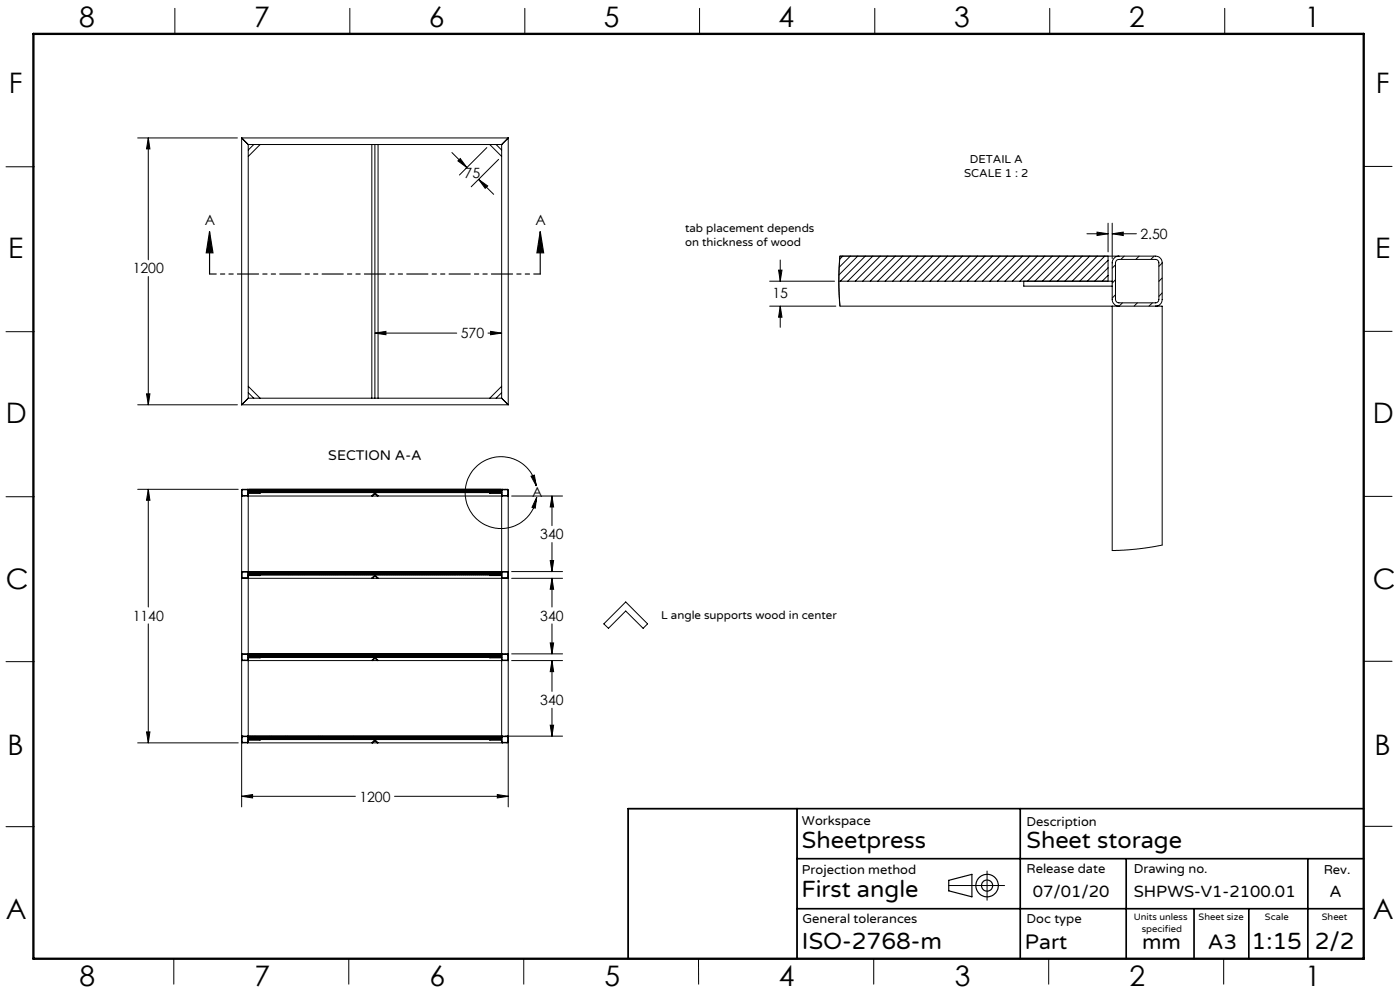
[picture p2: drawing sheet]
<svg xmlns="http://www.w3.org/2000/svg" width="420mm" height="297mm" viewBox="0 0 420 297" stroke-linecap="round" stroke-linejoin="round" font-family="sans-serif">
<g fill="none" stroke="#000" stroke-width=".35">
<path d="M62.9 69.4l1 6.4h-2zM62.9 69.4v12.7M162.1 69.4l1 6.4h-2zM162.1 69.4v12.7M284.6 263.8l7-1.8v6.8l-7-1.8z"/>
<circle cx="296.1" cy="265.4" r="1.66"/>
<circle cx="296.1" cy="265.4" r="3.4"/>
</g>
<g fill="none" stroke="#000" stroke-width=".3">
<path d="M52.5 2.5v7.7M105 2.5v7.7M157.4 2.5v7.7M209.9 2.5v7.7M262.4 2.5v7.7M314.9 2.5v7.7M367.4 2.5v7.7M1.8 50h8.5M41.3 41.3h29.9M44.5 41.3v36.6M44.5 41.3l.5 3.3h-1zM72.5 41.3l.2 .3"/>
<path d="M72.5 41.3h80M72.5 41.3v80M72.7 41.6l1.5 1.5M74.2 43.1l.3 .2M74.5 43.3v76M74.5 43.3h76M76.1 43.3l-1.6 1.7M78 43.3l-3.5 3.6M111.5 43.3v76M112.5 43.3v76M113.4 43.3v76M135.6 45.7l4.5 4.5"/>
<path d="M137.4 48.2l.7-.7 2 2.7zM143.6 53.8l2.7 1.9-.7 .7zM143.6 53.8l4.5 4.4M146 44.2l-8.2 8.3M146.9 43.3l3.6 3.6M148.8 43.3l1.7 1.7M149.6 47.8l-8.2 8.2M150.5 43.3v76M150.7 43.1l-.2 .2M152.2 41.6l-1.5 1.5M152.5 41.3l-.3 .3M152.5 41.3v80"/>
<path d="M409.1 49.9h8.5M234.1 77.9v6.4M252 76.8l-.3 5.3v5.3l.3 4.4h81.7M252.8 76.8l-.9 .9M255.1 76.8l-3.3 3.3M257.3 76.8l-5.6 5.6M259.6 76.8l-7.5 7.5M261.8 76.8l-7.5 7.5M264.1 76.8l-7.5 7.5M266.3 76.8l-7.5 7.5M268.6 76.8l-7.5 7.5M270.8 76.8l-7.5 7.5"/>
<path d="M273 76.8l-7.5 7.5M275.3 76.8l-7.5 7.5M277.5 76.8l-7.4 7.5M279.8 76.8l-7.5 7.5M282 76.8l-7.5 7.5M284.3 76.8l-7.5 7.5M286.5 76.8l-7.5 7.5M288.7 76.8l-7.4 7.5M291 76.8l-7.5 7.5M293.3 76.8l-7.6 7.5M295.5 76.8l-7.5 7.5M297.7 76.8l-7.5 7.5"/>
<path d="M300 76.8l-7.5 7.5M302.2 76.8l-7.5 7.5M304.5 76.8l-7.5 7.5M306.7 76.8l-7.5 7.5M309 76.8l-7.5 7.5M311.2 76.8l-7.5 7.5M313.4 76.8l-7.4 7.5M315.7 76.8l-7.5 7.5M318 76.8l-7.6 7.5M320.2 76.8l-7.5 7.5M322.4 76.8l-7.5 7.5M324.7 76.8l-7.5 7.5"/>
<path d="M326.1 70.1h6.3M326.9 76.8l-7.5 7.5M329.1 69.6l3.3 .5-3.3 .5zM329.2 76.8l-7.5 7.5M331.4 76.8l-7.5 7.5M332.4 76.8v7.5M332.4 78l-6.2 6.3M332.4 66.9v8.6M333.7 70.1l3.3-.5v1zM333.7 66.9v10.6M333.7 70.1h7.2M334.6 79.4l-.9 1"/>
<path d="M335 78.1l.7-.4h11a1.02 1.02 0 0 1 1 1.1v10.9a1.02 1.02 0 0 1-1 1.1h-11a1.09 1.09 0 0 1-1.1-1.1v-10.9zM335.7 76.8a2.05 2.05 0 0 0-2 2v10.9a2.05 2.05 0 0 0 2 2.1M337.3 76.8l-1 .9M341.7 76.8l-1 .9M346.3 76.8l-1.1 .9M348.7 78.8l-1 1M1.8 99.4h8.5M44.5 82.9v38.4M112.5 99.8l3.3-.5v1zM112.5 99.8h24.5M146.4 99.8h4.1M147.2 99.3l3.3 .5-3.3 .5z"/>
<path d="M230.9 84.3h19.5M230.9 91.8h19.9M233.6 81h1l-.5 3.3zM234.1 91.8l.5 3.3h-1zM234.1 91.8v6.3M251.6 84.3h82.1M252 91.8l-.4-6.9 .4-8.1h94.7a1.99 1.99 0 0 1 2 2v10.9a1.99 1.99 0 0 1-2 2.1M307.1 84.3v1.5h26.6M332.4 80.3l-4 4M332.4 82.5l-1.7 1.8M333.7 91.8v73.2l7.3-.4 7.7-1.2v-71.6h-2M333.7 91.8h2"/>
<path d="M334.6 83.9l-.9 .9M334.6 88.3l-.9 1.1M335.7 91.8h11M336.7 90.8l-1 1M341.2 90.8l-1 1M345.7 90.8l-1 1M348.7 83.3l-1 1M348.7 87.8l-1 1M409.1 99.3h8.5M44 118h1l-.5 3.3zM74.2 119.6l-1.5 1.5M74.5 119.3l-.3 .3"/>
<path d="M74.5 119.3h76M74.5 117.7l1.6 1.6M74.5 115.8l3.5 3.5M150.5 119.3l.2 .3M150.5 117.7l-1.7 1.6M150.5 115.8l-3.6 3.5M150.7 119.6l1.5 1.5M41.3 121.3h29.9M72.5 121.3h80M72.7 121.1l-.2 .2M152.2 121.1l.3 .2M1.8 148.9h8.5"/>
<path d="M41.3 146.6h30.2M44.5 146.6v35.3M44.5 146.6l.5 3.3h-1zM72.7 146.8h1.6v1.7h-1.7zM72.7 148.7l-.2-.2 .1-1.9h79.7l.2 1.9-.3 .2M72.7 148.7h-.2v22.6h.2M72.7 148.7h1.5M73.4 148.5l-.2 .2M74.2 146.6l.3 .2v1.7l-.3 .2M74.2 148.7h.3M74.5 147.6h76M74.5 148.7h76"/>
<path d="M74.5 148.7v22.6M74.5 147.4l-.1 .1M74.6 146.6v1l1-1M74.8 146.6l-.2 .2M75 146.6l-.4 .4M75.4 146.6l-.8 .8M76 146.6l-1.1 1M76.2 146.6l-1 1M76.6 146.6l-1.1 1M76.8 146.6l-1 1M77.2 146.6l-1.1 1M77.4 146.6l-1 1"/>
<path d="M77.8 146.6l-1.1 1M78 147.6v.2h-3.5M78 146.6l-1 1M78.4 146.6l-1.1 1M78.6 146.6l-1 1M79 146.6l-1.1 1M79.2 146.6l-1 1M79.6 146.6l-1.1 1M79.8 146.6l-1 1M80.2 146.6l-1.1 1M80.4 146.6l-1 1M80.8 146.6l-1.1 1"/>
<path d="M81 146.6l-1 1M81.4 146.6l-1.1 1M81.6 146.6l-1 1M82 146.6l-1.1 1M82.2 146.6l-1 1M82.5 146.6l-1 1M82.8 146.6l-1 1M83.1 146.6l-1 1M83.4 146.6l-1 1M83.7 146.6l-1 1M84 146.6l-1 1M84.3 146.6l-1 1"/>
<path d="M84.6 146.6l-1 1M84.9 146.6l-1 1M85.2 146.6l-1 1M85.5 146.6l-1 1M85.8 146.6l-1 1M86.1 146.6l-1 1M86.4 146.6l-1 1M86.7 146.6l-1 1M87 146.6l-1 1M87.3 146.6l-1 1M87.6 146.6l-1 1M87.9 146.6l-1 1"/>
<path d="M88.2 146.6l-1 1M88.5 146.6l-1 1M88.8 146.6l-1 1M89.1 146.6l-1 1M89.4 146.6l-1 1M89.7 146.6l-1 1M90 146.6l-1 1M90.3 146.6l-1 1M90.6 146.6l-1 1M90.9 146.6l-1 1M91.2 146.6l-1 1M91.5 146.6l-1 1"/>
<path d="M91.8 146.6l-1 1M92.1 146.6l-1 1M92.4 146.6l-1 1M92.7 146.6l-1 1M93 146.6l-1 1M93.3 146.6l-1 1M93.6 146.6l-1 1M93.9 146.6l-1 1M94.2 146.6l-1 1M94.5 146.6l-1 1M94.8 146.6l-1 1M95.1 146.6l-1 1"/>
<path d="M95.4 146.6l-1 1M95.7 146.6l-1 1M96 146.6l-1 1M96.3 146.6l-1 1M96.6 146.6l-1 1M96.9 146.6l-1 1M97.2 146.6l-1 1M97.5 146.6l-1 1M97.8 146.6l-1 1M98.1 146.6l-1 1M98.4 146.6l-1 1M98.7 146.6l-1 1"/>
<path d="M99 146.6l-1 1M99.3 146.6l-1 1M99.6 146.6l-1 1M99.9 146.6l-1 1M100.2 146.6l-1 1M100.5 146.6l-1 1M100.8 146.6l-1 1M101.1 146.6l-1 1M101.4 146.6l-1 1M101.7 146.6l-1 1M102 146.6l-1 1M102.3 146.6l-1 1"/>
<path d="M102.6 146.6l-1 1M102.9 146.6l-1 1M103.2 146.6l-1 1M103.5 146.6l-1 1M103.8 146.6l-1 1M104.1 146.6l-1 1M104.4 146.6l-1 1M104.7 146.6l-1 1M105 146.6l-1 1M105.3 146.6l-1 1M105.6 146.6l-1 1M105.9 146.6l-1 1"/>
<path d="M106.2 146.6l-1 1M106.5 146.6l-1 1M106.8 146.6l-1 1M107.1 146.6l-1 1M107.4 146.6l-1 1M107.7 146.6l-1 1M108 146.6l-1 1M108.3 146.6l-1 1M108.6 146.6l-1 1M108.9 146.6l-1 1M109.2 146.6l-1 1M109.5 146.6l-1 1"/>
<path d="M109.8 146.6l-1 1M110.1 146.6l-1 1M110.4 146.6l-1 1M110.7 146.6l-1 1M111 146.6l-1 1M111.3 146.6l-1 1M111.6 146.6l-1 1M111.9 146.6l-1 1M112.2 146.6l-1 1M112.5 147.6l.9 1-.8-.6-.8 .6h-.3zM112.5 146.6l-1 1M112.7 146.6l-.9 1"/>
<path d="M113.1 146.6l-1 1M113.3 146.6l-.9 1M113.7 146.6l-1 1M113.9 146.6l-.9 1M114.3 146.6l-1 1M114.5 146.6l-.9 1M114.9 146.6l-1 1M115.1 146.6l-.9 1M115.5 146.6l-1 1M115.7 146.6l-.9 1M116.1 146.6l-1.1 1M116.3 146.6l-.9 1"/>
<path d="M116.7 146.6l-1.1 1M116.9 146.6l-.9 1M117.3 146.6l-1.1 1M117.5 146.6l-.9 1M117.9 146.6l-1.1 1M118.1 146.6l-.9 1M118.5 146.6l-1.1 1M118.7 146.6l-.9 1M119.1 146.6l-1.1 1M119.3 146.6l-.9 1M119.7 146.6l-1.1 1M119.9 146.6l-.9 1"/>
<path d="M120.3 146.6l-1.1 1M120.5 146.6l-.9 1M120.9 146.6l-1.1 1M121.1 146.6l-.9 1M121.5 146.6l-1.1 1M121.7 146.6l-.9 1M122.1 146.6l-1.1 1M122.3 146.6l-.9 1M122.7 146.6l-1.1 1M122.9 146.6l-.9 1M123.2 146.6l-1 1M123.5 146.6l-.9 1"/>
<path d="M123.8 146.6l-1 1M124.1 146.6l-.9 1M124.4 146.6l-1 1M124.7 146.6l-.9 1M125 146.6l-1 1M125.3 146.6l-.9 1M125.6 146.6l-1 1M125.9 146.6l-1 1M126.2 146.6l-1 1M126.5 146.6l-1 1M126.8 146.6l-1 1M127.1 146.6l-1 1"/>
<path d="M127.4 146.6l-1 1M127.7 146.6l-1 1M128 146.6l-1 1M128.3 146.6l-1 1M128.6 146.6l-1 1M128.9 146.6l-1 1M129.2 146.6l-1 1M129.5 146.6l-1 1M129.8 146.6l-1 1M130.1 146.6l-1 1M130.4 146.6l-1 1M130.7 146.6l-1 1"/>
<path d="M131 146.6l-1 1M131.3 146.6l-1 1M131.6 146.6l-1 1M131.9 146.6l-1 1M132.2 146.6l-1 1M132.5 146.6l-1 1M132.8 146.6l-1 1M133.1 146.6l-1 1M133.4 146.6l-1 1M133.7 146.6l-1 1M134 146.6l-1 1M134.3 146.6l-1 1"/>
<path d="M134.6 146.6l-1 1M134.9 146.6l-1 1M135.2 146.6l-1 1M135.5 146.6l-1 1M135.8 146.6l-1 1M136.1 146.6l-1 1M136.4 146.6l-1 1M136.7 146.6l-1 1M137 146.6l-1 1M137.3 146.6l-1 1M137.6 146.6l-1 1M137.9 146.6l-1 1"/>
<path d="M138.2 146.6l-1 1M138.5 146.6l-1 1M138.8 146.6l-1 1M139.1 146.6l-1 1M139.4 146.6l-1 1M139.7 146.6l-1 1M140 146.6l-1 1M140.3 146.6l-1 1M140.6 146.6l-1 1M140.9 146.6l-1 1M141.2 146.6l-1 1M141.5 146.6l-1 1"/>
<path d="M141.8 146.6l-1 1M142.1 146.6l-1 1M142.4 146.6l-1 1M142.7 146.6l-1 1M143 146.6l-1 1M143.3 146.6l-1 1M143.6 146.6l-1 1M143.9 146.6l-1 1M144.2 146.6l-1 1M144.5 146.6l-1 1M144.8 146.6l-1 1M145.1 146.6l-1 1"/>
<path d="M145.4 146.6l-1 1M145.7 146.6l-1 1M146 146.6l-1 1M146.3 146.6l-1 1M146.6 146.6l-1 1M146.9 146.6l-1 1M146.9 147.6v.2h3.6M147.2 146.6l-1 1M147.5 146.6l-1 1M147.8 146.6l-1 1M148.1 146.6l-1 1M148.4 146.6l-1 1"/>
<path d="M148.7 146.6l-1 1M149 146.6l-1 1M149.3 146.6l-1 1M149.6 146.6l-1 1M149.9 146.6l-1 1M150.2 146.6l-1 1M150.3 146.6v1M150.3 147.1l-.5 .5M150.3 146.8l-.8 .8M150.3 147.4l-.2 .2M150.5 148.7h.2M150.5 148.7v22.6"/>
<path d="M150.6 147.6l-.1 .1M150.6 146.8h1.7v1.6l-1.6 .1zM150.7 146.6l-.2 .2v1.7l.2 .2M150.7 148.7h1.5M151.6 146.6l-.2 .2M152.2 148.7h.3v22.6h-.3M153.5 148.7h15.3M159.3 142.7l1-.3 .6 3.3zM160.9 145.7a10.8 10.8 0 0 0-16.7-6.9 10.8 10.8 0 0 0 .5 18.1 10.8 10.8 0 0 0 16.3-7.9M161 149l-.4 3.3-1-.3zM165.6 148.7l.5 3.2h-1zM165.6 148.7v8.8"/>
<path d="M409.1 148.8h8.5M72.6 171.7l-.1 .1M72.6 171.5l1.7-.1v1.7h-1.7zM72.7 171.3l-.2 .2v1.6l.2 .2M72.7 173.3h-.2v22.7h.2M72.7 171.3h1.5M72.7 173.3h1.5M73 171.3l-.1 .1M74.2 171.3l.3 .2v1.6l-.3 .2M74.2 173.3h.3M74.2 171.3h.3M74.5 171.3h76"/>
<path d="M74.5 172.3h76M74.5 173.3h76M74.5 173.3v22.7M74.6 171.6h.1M74.6 171.3v1M74.9 171.3l-.3 .3M75.2 171.3l-.6 .6M75.5 171.3l-.9 .9M75.8 171.3l-1 1M76.1 171.3l-1 1M76.4 171.3l-1 1M76.7 171.3l-1 1"/>
<path d="M77 171.3l-1 1M77.3 171.3l-1 1M77.6 171.3l-1 1M77.9 171.3l-1 1M78 172.3v.2h-3.5M78.2 171.3l-1 1M78.5 171.3l-1 1M78.8 171.3l-1 1M79.1 171.3l-1 1M79.4 171.3l-1 1M79.7 171.3l-1 1M80 171.3l-1 1"/>
<path d="M80.3 171.3l-1 1M80.6 171.3l-1 1M80.9 171.3l-1 1M81.2 171.3l-1 1M81.5 171.3l-1 1M81.8 171.3l-1 1M82.1 171.3l-1 1M82.4 171.3l-1 1M82.7 171.3l-1 1M83 171.3l-1 1M83.3 171.3l-1 1M83.6 171.3l-1 1"/>
<path d="M83.9 171.3l-1 1M84.2 171.3l-1 1M84.5 171.3l-1 1M84.8 171.3l-1 1M85.1 171.3l-1 1M85.4 171.3l-1 1M85.7 171.3l-1 1M86 171.3l-1 1M86.3 171.3l-1 1M86.6 171.3l-1 1M86.9 171.3l-1 1M87.2 171.3l-1 1"/>
<path d="M87.5 171.3l-1 1M87.8 171.3l-1 1M88.1 171.3l-1 1M88.4 171.3l-1 1M88.7 171.3l-1 1M89 171.3l-1 1M89.3 171.3l-1 1M89.6 171.3l-1 1M89.9 171.3l-1 1M90.2 171.3l-1 1M90.5 171.3l-1 1M90.8 171.3l-1 1"/>
<path d="M91.1 171.3l-1 1M91.4 171.3l-1 1M91.7 171.3l-1 1M92 171.3l-1 1M92.3 171.3l-1 1M92.6 171.3l-1 1M92.9 171.3l-1 1M93.2 171.3l-1 1M93.5 171.3l-1 1M93.8 171.3l-1 1M94.1 171.3l-1 1M94.4 171.3l-1 1"/>
<path d="M94.7 171.3l-1 1M95 171.3l-1 1M95.3 171.3l-1 1M95.6 171.3l-1 1M95.9 171.3l-1 1M96.2 171.3l-1 1M96.5 171.3l-1 1M96.8 171.3l-1 1M97.1 171.3l-1 1M97.4 171.3l-1 1M97.7 171.3l-1 1M98 171.3l-1 1"/>
<path d="M98.3 171.3l-1 1M98.6 171.3l-1 1M98.9 171.3l-1 1M99.2 171.3l-1 1M99.5 171.3l-1 1M99.8 171.3l-1 1M100.1 171.3l-1 1M100.4 171.3l-1 1M100.7 171.3l-1 1M101 171.3l-1 1M101.3 171.3l-1 1M101.6 171.3l-1 1"/>
<path d="M101.9 171.3l-1 1M102.2 171.3l-1 1M102.5 171.3l-1 1M102.8 171.3l-1 1M103.1 171.3l-1 1M103.4 171.3l-1 1M103.7 171.3l-1 1M104 171.3l-1 1M104.2 171.3l-.9 1M104.6 171.3l-1 1M104.8 171.3l-.9 1M105.2 171.3l-1 1"/>
<path d="M105.4 171.3l-.9 1M105.8 171.3l-1 1M106 171.3l-.9 1M106.4 171.3l-1 1M106.6 171.3l-.9 1M107 171.3l-1 1M107.2 171.3l-.9 1M107.6 171.3l-1.1 1M107.8 171.3l-.9 1M108.2 171.3l-1.1 1M108.4 171.3l-.9 1M108.8 171.3l-1.1 1"/>
<path d="M109 171.3l-.9 1M109.4 171.3l-1.1 1M109.6 171.3l-.9 1M110 171.3l-1.1 1M110.2 171.3l-.9 1M110.6 171.3l-1.1 1M110.8 171.3l-.9 1M111.2 171.3l-1.1 1M111.4 171.3l-.9 1M111.8 171.3l-1.1 1M112 171.3l-.9 1M112.4 171.3l-1.1 1"/>
<path d="M112.5 172.3l.9 1-.9-.6-.7 .6-.3-.1zM112.6 171.3l-.9 1M113 171.3l-1.1 1M113.2 171.3l-.9 1M113.6 171.3l-1.1 1M113.8 171.3l-.9 1M114.1 171.3l-1 1M114.4 171.3l-.9 1M114.7 171.3l-1 1M115 171.3l-.9 1M115.3 171.3l-1 1M115.6 171.3l-.9 1"/>
<path d="M115.9 171.3l-1 1M116.2 171.3l-.9 1M116.5 171.3l-1 1M116.8 171.3l-.9 1M117.1 171.3l-1 1M117.4 171.3l-1 1M117.7 171.3l-1 1M118 171.3l-1 1M118.3 171.3l-1 1M118.6 171.3l-1 1M118.9 171.3l-1 1M119.2 171.3l-1 1"/>
<path d="M119.5 171.3l-1 1M119.8 171.3l-1 1M120.1 171.3l-1 1M120.4 171.3l-1 1M120.7 171.3l-1 1M121 171.3l-1 1M121.3 171.3l-1 1M121.6 171.3l-1 1M121.9 171.3l-1 1M122.2 171.3l-1 1M122.5 171.3l-1 1M122.8 171.3l-1 1"/>
<path d="M123.1 171.3l-1 1M123.4 171.3l-1 1M123.7 171.3l-1 1M124 171.3l-1 1M124.3 171.3l-1 1M124.6 171.3l-1 1M124.9 171.3l-1 1M125.2 171.3l-1 1M125.5 171.3l-1 1M125.8 171.3l-1 1M126.1 171.3l-1 1M126.4 171.3l-1 1"/>
<path d="M126.7 171.3l-1 1M127 171.3l-1 1M127.3 171.3l-1 1M127.6 171.3l-1 1M127.9 171.3l-1 1M128.2 171.3l-1 1M128.5 171.3l-1 1M128.8 171.3l-1 1M129.1 171.3l-1 1M129.4 171.3l-1 1M129.7 171.3l-1 1M130 171.3l-1 1"/>
<path d="M130.3 171.3l-1 1M130.6 171.3l-1 1M130.9 171.3l-1 1M131.2 171.3l-1 1M131.5 171.3l-1 1M131.8 171.3l-1 1M132.1 171.3l-1 1M132.4 171.3l-1 1M132.7 171.3l-1 1M133 171.3l-1 1M133.3 171.3l-1 1M133.6 171.3l-1 1"/>
<path d="M133.9 171.3l-1 1M134.2 171.3l-1 1M134.5 171.3l-1 1M134.8 171.3l-1 1M135.1 171.3l-1 1M135.4 171.3l-1 1M135.7 171.3l-1 1M136 171.3l-1 1M136.3 171.3l-1 1M136.6 171.3l-1 1M136.9 171.3l-1 1M137.2 171.3l-1 1"/>
<path d="M137.5 171.3l-1 1M137.8 171.3l-1 1M138.1 171.3l-1 1M138.4 171.3l-1 1M138.7 171.3l-1 1M139 171.3l-1 1M139.3 171.3l-1 1M139.6 171.3l-1 1M139.9 171.3l-1 1M140.2 171.3l-1 1M140.5 171.3l-1 1M140.8 171.3l-1 1"/>
<path d="M141.1 171.3l-1 1M141.4 171.3l-1 1M141.7 171.3l-1 1M142 171.3l-1 1M142.3 171.3l-1 1M142.6 171.3l-1 1M142.9 171.3l-1 1M143.2 171.3l-1 1M143.5 171.3l-1 1M143.8 171.3l-1 1M144.1 171.3l-1 1M144.4 171.3l-1 1"/>
<path d="M144.7 171.3l-1 1M145 171.3l-1 1M145.3 171.3l-1 1M145.6 171.3l-1 1M145.9 171.3l-1 1M146.2 171.3l-1 1M146.5 171.3l-1 1M146.8 171.3l-1 1M146.9 172.3v.2h3.6M147.1 171.3l-1 1M147.4 171.3l-1 1M147.7 171.3l-1 1"/>
<path d="M148 171.3l-1 1M148.3 171.3l-1.1 1M148.6 171.3l-1 1M148.9 171.3l-1.1 1M149.2 171.3l-1 1M149.5 171.3l-1.1 1M149.8 171.3l-1 1M150.1 171.3l-1.1 1M150.3 171.3l-.1 1M150.3 171.9l-.3 .4M150.3 171.3l-.9 1M150.3 171.7l-.7 .6"/>
<path d="M150.5 173.3h.2M150.5 171.3h.2M150.5 173.3v22.7M150.6 171.5h1.7v1.7l-1.7-.1zM150.7 171.3l-.2 .2v1.6l.2 .2M150.7 171.3h1.5M150.7 173.3h1.5M152 173.2l-.2 .1M152.2 171.3l.3 .2v1.6l-.3 .2M152.2 173.3h.3v22.7h-.3M152.5 172.6l-.1 .2M153.5 171.3h15.3"/>
<path d="M153.5 173.3h15.3M165.1 168h1l-.5 3.3zM165.6 173.3l.5 3.3h-1zM165.6 162.6v8.7M165.6 173.3v8.6M1.8 198.3h8.5M44.5 187v35.6M72.6 196.1l1.7 .1v1.6h-1.7zM72.7 196l-.2 .1v1.7l.2 .2M72.7 198h-.2v22.6h.2M72.7 196h1.5M72.7 198h1.5"/>
<path d="M73.4 197.8l-.1 .2M74.2 196l.3 .1v1.7l-.3 .2M74.2 198h.3M74.2 196h.3M74.5 196h76M74.5 197h76M74.5 198h76M74.5 198v22.6M74.5 196.8l-.1 .1M74.6 196v1M74.8 196l-.2 .1M75.1 196l-.5 .4"/>
<path d="M75.4 196l-.8 .7M75.7 196l-1 1M76 196l-1 1M76.3 196l-1 1M76.6 196l-1 1M76.9 196l-1 1M77.2 196l-1 1M77.5 196l-1 1M77.8 196l-1 1M78.1 196l-1 1M78.4 196l-1 1M78.7 196l-1 1"/>
<path d="M79 196l-1 1.2h-3.5M79.3 196l-1 1M79.6 196l-1 1M79.9 196l-1 1M80.2 196l-1 1M80.5 196l-1 1M80.8 196l-1 1M81.1 196l-1 1M81.4 196l-1 1M81.7 196l-1 1M82 196l-1 1M82.3 196l-1 1"/>
<path d="M82.6 196l-1 1M82.9 196l-1 1M83.2 196l-1 1M83.5 196l-1 1M83.8 196l-1 1M84.1 196l-1 1M84.4 196l-1 1M84.7 196l-1 1M85 196l-1 1M85.3 196l-1 1M85.6 196l-1 1M85.9 196l-1 1"/>
<path d="M86.2 196l-1 1M86.5 196l-1 1M86.8 196l-1 1M87.1 196l-1 1M87.4 196l-1 1M87.7 196l-1 1M88 196l-1 1M88.3 196l-1 1M88.6 196l-1 1M88.9 196l-1 1M89.2 196l-1 1M89.5 196l-1 1"/>
<path d="M89.8 196l-1 1M90.1 196l-1 1M90.4 196l-1 1M90.7 196l-1 1M91 196l-1 1M91.3 196l-1 1M91.6 196l-1 1M91.9 196l-1 1M92.2 196l-1 1M92.5 196l-1 1M92.8 196l-1 1M93.1 196l-1 1"/>
<path d="M93.4 196l-1 1M93.7 196l-1 1M94 196l-1 1M94.3 196l-1 1M94.6 196l-1 1M94.9 196l-1 1M95.2 196l-1 1M95.5 196l-1 1M95.7 196l-.9 1M96.1 196l-1 1M96.3 196l-.9 1M96.7 196l-1 1"/>
<path d="M96.9 196l-.9 1M97.3 196l-1 1M97.5 196l-.9 1M97.9 196l-1 1M98.1 196l-.9 1M98.5 196l-1.1 1M98.7 196l-.9 1M99.1 196l-1.1 1M99.3 196l-.9 1M99.7 196l-1.1 1M99.9 196l-.9 1M100.3 196l-1.1 1"/>
<path d="M100.5 196l-.9 1M100.9 196l-1.1 1M101.1 196l-.9 1M101.5 196l-1.1 1M101.7 196l-.9 1M102.1 196l-1.1 1M102.3 196l-.9 1M102.7 196l-1.1 1M102.9 196l-.9 1M103.3 196l-1.1 1M103.5 196l-.9 1M103.9 196l-1.1 1"/>
<path d="M104.1 196l-.9 1M104.5 196l-1.1 1M104.7 196l-.9 1M105.1 196l-1.1 1M105.3 196l-.9 1M105.6 196l-1 1M105.9 196l-.9 1M106.2 196l-1 1M106.5 196l-.9 1M106.8 196l-1 1M107.1 196l-.9 1M107.4 196l-1 1"/>
<path d="M107.7 196l-.9 1M108 196l-1 1M108.3 196l-.9 1M108.6 196l-1 1M108.9 196l-1 1M109.2 196l-1 1M109.5 196l-1 1M109.8 196l-1 1M110.1 196l-1 1M110.4 196l-1 1M110.7 196l-1 1M111 196l-1 1"/>
<path d="M111.3 196l-1 1M111.6 196l-1 1M111.9 196l-1 1M112.2 196l-1 1M112.5 196l-1 1M112.8 196l-1 1M113.1 196l-1 1M113.4 196l-1.9 1.9 .3 .1 .7-.7 .8 .7-.8-1M113.7 196l-1 1M114 196l-1 1M114.3 196l-1 1M114.6 196l-1 1"/>
<path d="M114.9 196l-1 1M115.2 196l-1 1M115.5 196l-1 1M115.8 196l-1 1M116.1 196l-1 1M116.4 196l-1 1M116.7 196l-1 1M117 196l-1 1M117.3 196l-1 1M117.6 196l-1 1M117.9 196l-1 1M118.2 196l-1 1"/>
<path d="M118.5 196l-1 1M118.8 196l-1 1M119.1 196l-1 1M119.4 196l-1 1M119.7 196l-1 1M120 196l-1 1M120.3 196l-1 1M120.6 196l-1 1M120.9 196l-1 1M121.2 196l-1 1M121.5 196l-1 1M121.8 196l-1 1"/>
<path d="M122.1 196l-1 1M122.4 196l-1 1M122.7 196l-1 1M123 196l-1 1M123.3 196l-1 1M123.6 196l-1 1M123.9 196l-1 1M124.2 196l-1 1M124.5 196l-1 1M124.8 196l-1 1M125.1 196l-1 1M125.4 196l-1 1"/>
<path d="M125.7 196l-1 1M126 196l-1 1M126.3 196l-1 1M126.6 196l-1 1M126.9 196l-1 1M127.2 196l-1 1M127.5 196l-1 1M127.8 196l-1 1M128.1 196l-1 1M128.4 196l-1 1M128.7 196l-1 1M129 196l-1 1"/>
<path d="M129.3 196l-1 1M129.6 196l-1 1M129.9 196l-1 1M130.2 196l-1 1M130.5 196l-1 1M130.8 196l-1 1M131.1 196l-1 1M131.4 196l-1 1M131.7 196l-1 1M132 196l-1 1M132.3 196l-1 1M132.6 196l-1 1"/>
<path d="M132.9 196l-1 1M133.2 196l-1 1M133.5 196l-1 1M133.8 196l-1 1M134.1 196l-1 1M134.4 196l-1 1M134.7 196l-1 1M135 196l-1 1M135.3 196l-1 1M135.6 196l-1 1M135.9 196l-1 1M136.2 196l-1 1"/>
<path d="M136.5 196l-1 1M136.8 196l-1 1M137.1 196l-1 1M137.4 196l-1 1M137.7 196l-1 1M138 196l-1 1M138.3 196l-1 1M138.6 196l-1 1M138.9 196l-1 1M139.2 196l-1.1 1M139.5 196l-1 1M139.8 196l-1.1 1"/>
<path d="M140.1 196l-1 1M140.4 196l-1.1 1M140.7 196l-1 1M141 196l-1.1 1M141.3 196l-1 1M141.6 196l-1.1 1M141.9 196l-1 1M142.2 196l-1.1 1M142.5 196l-1 1M142.8 196l-1.1 1M143.1 196l-1 1M143.4 196l-1.1 1"/>
<path d="M143.7 196l-1 1M144 196l-1.1 1M144.3 196l-1 1M144.6 196l-1.1 1M144.9 196l-1 1M145.2 196l-1.1 1M145.5 196l-1 1M145.8 196l-1.1 1M146 196l-.9 1M146.3 196l-1 1M146.6 196l-.9 1M146.9 197v.2h3.6"/>
<path d="M146.9 196l-1 1M147.2 196l-.9 1M147.5 196l-1 1M147.8 196l-.9 1M148.1 196l-1 1M148.4 196l-.9 1M148.7 196l-1 1M149 196l-.9 1M149.3 196l-1 1M149.6 196l-1 1M149.9 196l-1 1M150.2 196l-1 1"/>
<path d="M150.3 196v1M150.3 196.2l-.8 .8M150.3 196.5l-.5 .5M150.3 196.8l-.2 .2M150.5 198h.2M150.5 196h.2M150.5 198v22.6M150.6 197l-.1 .1M150.6 196.2l1.7-.1v1.7h-1.6zM150.7 196l-.2 .1v1.7l.2 .2M150.7 196h1.5M150.7 198h1.5"/>
<path d="M151.6 196l-.1 .1M152.2 198h.3v22.6h-.3l.3 .2v21M152.2 196l.3 .1v1.7l-.3 .2M153.5 196h15.3M153.5 198h15.3M165.1 192.7h1l-.5 3.3zM165.6 198l.5 3.3h-1zM165.6 187v9M165.6 198v9.2M187.7 180.4l6.6 6.6-1.4 1.3-5.2-5.2-5.2 5.2-1.3-1.3zM409.1 198.2h8.5M44 219.4h1l-.5 3.2z"/>
<path d="M165.1 217.3h1l-.5 3.3zM165.6 212.3v8.3M41.3 222.6h30.2M72.5 222.4l.1 .2h79.7l.2-.2M72.5 238.7h34.1M72.5 238.7l3.3-.6v1zM72.6 221.1l-.1 .1M72.6 220.8h1.7v1.7h-1.6zM72.7 220.6l-.2 .2v21M72.7 220.6h1.5M73.1 220.6l-.1 .2M74.2 220.6l.3 .2v1.7l-.3 .1"/>
<path d="M74.2 220.6h.3M74.5 220.6h76M74.5 221.6h76M74.6 220.6v1M74.7 220.6l-.1 .1M75 220.6l-.4 .4M75.3 220.6l-.7 .7M75.6 220.6l-1 1M75.9 220.6l-1 1M76.2 220.6l-1 1M76.5 220.6l-1 1M76.8 220.6l-1 1"/>
<path d="M77.1 220.6l-1 1M77.4 220.6l-1 1M77.7 220.6l-1 1M78 220.6l-1 1M78 221.6v.2h-3.5M78.3 220.6l-1 1M78.6 220.6l-1 1M78.9 220.6l-1 1M79.2 220.6l-1 1M79.5 220.6l-1 1M79.8 220.6l-1 1M80.1 220.6l-1 1"/>
<path d="M80.4 220.6l-1 1M80.7 220.6l-1 1M81 220.6l-1 1M81.3 220.6l-1 1M81.6 220.6l-1 1M81.9 220.6l-1 1M82.2 220.6l-1 1M82.5 220.6l-1 1M82.8 220.6l-1 1M83.1 220.6l-1 1M83.4 220.6l-1 1M83.7 220.6l-1 1"/>
<path d="M84 220.6l-1 1M84.3 220.6l-1 1M84.6 220.6l-1 1M84.9 220.6l-1 1M85.2 220.6l-1 1M85.5 220.6l-1 1M85.8 220.6l-1 1M86.1 220.6l-1 1M86.4 220.6l-1 1M86.6 220.6l-.9 1M87 220.6l-1 1M87.2 220.6l-.9 1"/>
<path d="M87.6 220.6l-1 1M87.8 220.6l-.9 1M88.2 220.6l-1 1M88.4 220.6l-.9 1M88.8 220.6l-1 1M89 220.6l-.9 1M89.4 220.6l-1 1M89.6 220.6l-.9 1M90 220.6l-1.1 1M90.2 220.6l-.9 1M90.6 220.6l-1.1 1M90.8 220.6l-.9 1"/>
<path d="M91.2 220.6l-1.1 1M91.4 220.6l-.9 1M91.8 220.6l-1.1 1M92 220.6l-.9 1M92.4 220.6l-1.1 1M92.6 220.6l-.9 1M93 220.6l-1.1 1M93.2 220.6l-.9 1M93.6 220.6l-1.1 1M93.8 220.6l-.9 1M94.2 220.6l-1.1 1M94.4 220.6l-.9 1"/>
<path d="M94.8 220.6l-1.1 1M95 220.6l-.9 1M95.4 220.6l-1.1 1M95.6 220.6l-.9 1M96 220.6l-1.1 1M96.2 220.6l-.9 1M96.6 220.6l-1.1 1M96.8 220.6l-1 1M97.1 220.6l-1 1M97.4 220.6l-1 1M97.7 220.6l-1 1M98 220.6l-1 1"/>
<path d="M98.3 220.6l-1 1M98.6 220.6l-1 1M98.9 220.6l-1 1M99.2 220.6l-1 1M99.5 220.6l-1 1M99.8 220.6l-1 1M100.1 220.6l-1 1M100.4 220.6l-1 1M100.7 220.6l-1 1M101 220.6l-1 1M101.3 220.6l-1 1M101.6 220.6l-1 1"/>
<path d="M101.9 220.6l-1 1M102.2 220.6l-1 1M102.5 220.6l-1 1M102.8 220.6l-1 1M103.1 220.6l-1 1M103.4 220.6l-1 1M103.7 220.6l-1 1M104 220.6l-1 1M104.3 220.6l-1 1M104.6 220.6l-1 1M104.9 220.6l-1 1M105.2 220.6l-1 1"/>
<path d="M105.5 220.6l-1 1M105.8 220.6l-1 1M106.1 220.6l-1 1M106.4 220.6l-1 1M106.7 220.6l-1 1M107 220.6l-1 1M107.3 220.6l-1 1M107.6 220.6l-1 1M107.9 220.6l-1 1M108.2 220.6l-1 1M108.5 220.6l-1 1M108.8 220.6l-1 1"/>
<path d="M109.1 220.6l-1 1M109.4 220.6l-1 1M109.7 220.6l-1 1M110 220.6l-1 1M110.3 220.6l-1 1M110.6 220.6l-1 1M110.9 220.6l-1 1M111.2 220.6l-1 1M111.5 220.6l-1 1M111.8 220.6l-1 1M112.1 220.6l-1 1M112.4 220.6l-1 1"/>
<path d="M112.5 221.6l.9 1h-.3l-.5-.6-1.1 .6zM112.7 220.6l-1 1M113 220.6l-1 1M113.3 220.6l-1 1M113.6 220.6l-1 1M113.9 220.6l-1 1M114.2 220.6l-1 1M114.5 220.6l-1 1M114.8 220.6l-1 1M115.1 220.6l-1 1M115.4 220.6l-1 1M115.7 220.6l-1 1"/>
<path d="M116 220.6l-1 1M116.3 220.6l-1 1M116.6 220.6l-1 1M116.9 220.6l-1 1M117.2 220.6l-1 1M117.5 220.6l-1 1M117.8 220.6l-1 1M118.1 220.6l-1 1M118.4 238.7h34.1M118.4 220.6l-1 1M118.7 220.6l-1 1M119 220.6l-1 1"/>
<path d="M119.3 220.6l-1 1M119.6 220.6l-1 1M119.9 220.6l-1 1M120.2 220.6l-1 1M120.5 220.6l-1 1M120.8 220.6l-1 1M121.1 220.6l-1 1M121.4 220.6l-1 1M121.7 220.6l-1 1M122 220.6l-1 1M122.3 220.6l-1 1M122.6 220.6l-1 1"/>
<path d="M122.9 220.6l-1 1M123.2 220.6l-1 1M123.5 220.6l-1 1M123.8 220.6l-1 1M124.1 220.6l-1 1M124.4 220.6l-1 1M124.7 220.6l-1 1M125 220.6l-1 1M125.3 220.6l-1 1M125.6 220.6l-1 1M125.9 220.6l-1 1M126.2 220.6l-1 1"/>
<path d="M126.5 220.6l-1 1M126.8 220.6l-1 1M127.1 220.6l-1 1M127.4 220.6l-1 1M127.7 220.6l-1 1M128 220.6l-1 1M128.3 220.6l-1 1M128.6 220.6l-1 1M128.9 220.6l-1 1M129.2 220.6l-1 1M129.5 220.6l-1 1M129.8 220.6l-1 1"/>
<path d="M130.1 220.6l-1 1M130.4 220.6l-1 1M130.7 220.6l-1.1 1M131 220.6l-1 1M131.3 220.6l-1.1 1M131.6 220.6l-1 1M131.9 220.6l-1.1 1M132.2 220.6l-1 1M132.5 220.6l-1.1 1M132.8 220.6l-1 1M133.1 220.6l-1.1 1M133.3 220.6l-.9 1"/>
<path d="M133.7 220.6l-1.1 1M133.9 220.6l-.9 1M134.3 220.6l-1.1 1M134.5 220.6l-.9 1M134.9 220.6l-1.1 1M135.1 220.6l-.9 1M135.5 220.6l-1.1 1M135.7 220.6l-.9 1M136.1 220.6l-1.1 1M136.3 220.6l-.9 1M136.7 220.6l-1.1 1M136.9 220.6l-.9 1"/>
<path d="M137.3 220.6l-1.1 1M137.5 220.6l-.9 1M137.8 220.6l-1 1M138.1 220.6l-.9 1M138.4 220.6l-1 1M138.7 220.6l-.9 1M139 220.6l-1 1M139.3 220.6l-.9 1M139.6 220.6l-1 1M139.9 220.6l-.9 1M140.2 220.6l-1 1M140.5 220.6l-.9 1"/>
<path d="M140.8 220.6l-1 1M141.1 220.6l-1 1M141.4 220.6l-1 1M141.7 220.6l-1 1M142 220.6l-1 1M142.3 220.6l-1 1M142.6 220.6l-1 1M142.9 220.6l-1 1M143.2 220.6l-1 1M143.5 220.6l-1 1M143.8 220.6l-1 1M144.1 220.6l-1 1"/>
<path d="M144.4 220.6l-1 1M144.7 220.6l-1 1M145 220.6l-1 1M145.3 220.6l-1 1M145.6 220.6l-1 1M145.9 220.6l-1 1M146.2 220.6l-1 1M146.5 220.6l-1 1M146.8 220.6l-1 1M146.9 221.6v.2h3.6M147.1 220.6l-1 1M147.4 220.6l-1 1"/>
<path d="M147.7 220.6l-1 1M148 220.6l-1 1M148.3 220.6l-1 1M148.6 220.6l-1 1M148.9 220.6l-1 1M149.2 238.1l3.3 .6-3.3 .4zM149.2 220.6l-1 1M149.5 220.6l-1 1M149.8 220.6l-1 1M150.1 220.6l-1 1M150.3 220.6v1M150.3 220.7l-.9 .9"/>
<path d="M150.3 221l-.6 .6M150.3 221.3l-.3 .3M150.5 220.6h.2M150.6 220.9l1.7-.1v1.7h-1.6zM150.7 220.6l-.2 .2v1.7l.2 .1M152 222.5l-.1 .1M152.5 222l-.1 .2M168.8 220.6h-18.1M1.8 247.8h8.5M188.5 242.4h50.6v44.9h-50.6zM409.1 247.6h8.5M284.6 265.4h16.8"/>
<path d="M296.1 261.1v8.7M52.1 287.3v7.7M104.6 287.3v7.7M157.1 287.3v7.7M209.6 287.3v7.7M262.1 287.3v7.7M314.6 287.3v7.7M367.1 287.3v7.7"/>
</g>
<path d="M239.1 242.4v44.9M239.1 257.3h170M306.1 242.4v44.9M337.9 257.3v30M392.4 257.3v30M409.1 242.4h-220.6v44.9M239.1 272.3h170M358.2 272.3v15M374.6 272.3v15" fill="none" stroke="#000" stroke-width=".5"/>
<path d="M10 10.2h399.1v277.1h-399.1z" fill="none" stroke="#000" stroke-width=".7"/>
<path d="M162.1 82.1h-99.2" fill="none" stroke="#000" stroke-width=".35" stroke-dasharray="6.3 1.3 1.3 1.3 1.3 1.3" stroke-dashoffset="4.4"/>
<g fill="#000">
<path d="M44.5 41.3l.5 3.3h-1zM44 118h1l-.5 3.3zM112.5 99.8l3.3-.5v1zM147.2 99.3l3.3 .5-3.3 .5zM137.4 48.2l.7-.7 2 2.7zM143.6 53.8l2.7 1.9-.7 .7zM44.5 146.6l.5 3.3h-1zM44 219.4h1l-.5 3.2zM165.6 148.7l.5 3.2h-1zM165.1 168h1l-.5 3.3zM165.6 173.3l.5 3.3h-1zM165.1 192.7h1l-.5 3.3zM72.5 238.7l3.3-.6v1zM149.2 238.1l3.3 .6-3.3 .4z"/>
<path d="M162.1 69.4l1 6.4h-2zM62.9 69.4l1 6.4h-2z"/>
<path d="M159.3 142.7l1-.3 .6 3.3zM161 149l-.4 3.3-1-.3z"/>
<path d="M165.6 198l.5 3.3h-1zM165.1 217.3h1l-.5 3.3zM329.1 69.6l3.3 .5-3.3 .5zM333.7 70.1l3.3-.5v1zM233.6 81h1l-.5 3.3zM234.1 91.8l.5 3.3h-1z"/>
</g>
<g font-size="8.5">
<text x="23.8" y="8">8</text>
<text x="76.3" y="8">7</text>
<text x="128.7" y="8">6</text>
<text x="181.2" y="8">5</text>
<text x="233.6" y="8">4</text>
<text x="286.3" y="8">3</text>
<text x="338.7" y="8">2</text>
<text x="391.4" y="8">1</text>
<text x="2.7" y="28">F</text>
<text x="412.8" y="28">F</text>
<text x="2.4" y="77.2">E</text>
<text x="412.5" y="77.2">E</text>
<text x="1.8" y="126.8">D</text>
<text x="411.9" y="126.9">D</text>
<text x="1.8" y="176.6">C</text>
<text x="411.9" y="176.7">C</text>
<text x="2.3" y="226.2">B</text>
<text x="412.4" y="226.2">B</text>
<text x="1.7" y="275.4">A</text>
<text x="411.8" y="275.5">A</text>
<text x="23.9" y="295.5">8</text>
<text x="76.4" y="295.5">7</text>
<text x="128.8" y="295.5">6</text>
<text x="181.3" y="295.5">5</text>
<text x="233.7" y="295.5">4</text>
<text x="286.4" y="295.5">3</text>
<text x="338.8" y="295.5">2</text>
<text x="391.5" y="295.5">1</text>
</g>
<g font-size="7.1">
<text x="240.6" y="254">Sheetpress</text>
<text x="308" y="254">Sheet storage</text>
<text x="240.4" y="268.8">First angle</text>
<text x="240.6" y="284.3">ISO-2768-m</text>
<text x="375.5" y="284.3">1:15</text>
<text x="394.4" y="284.3">2/2</text>
</g>
<g font-size="6.3">
<text x="307.5" y="284.3">Part</text>
<text x="342.6" y="284.3">mm</text>
<text x="362.4" y="284.3">A3</text>
</g>
<g font-size="4.9">
<text x="309.9" y="268.7">07/01/20</text>
<text x="340.1" y="268.7">SHPWS-V1-2100.01</text>
<text x="398.9" y="268.7">A</text>
</g>
<g font-size="4.2">
<text x="139.4" y="53.5">75</text>
<text x="61.4" y="67.4">A</text>
<text x="160.6" y="67.4">A</text>
<text x="342.1" y="71.6">2.50</text>
<text x="39.8" y="81.9">1200</text>
<text x="231.8" y="89.2">15</text>
<text x="138.2" y="101.4">570</text>
<text x="98.5" y="137.8">SECTION A-A</text>
<text x="159.6" y="148.9">A</text>
<text x="162.1" y="161.7">340</text>
<text x="39.8" y="186">1140</text>
<text x="162.1" y="186">340</text>
<text x="162.1" y="211.3">340</text>
<text x="107.8" y="240.2">1200</text>
</g>
<g font-size="3.9">
<text x="240.6" y="247.2">Workspace</text>
<text x="307.9" y="247.4">Description</text>
<text x="240.6" y="262.1">Projection method</text>
<text x="308" y="261.5">Release date</text>
<text x="340.1" y="261.5">Drawing no.</text>
<text x="397.1" y="262.1">Rev.</text>
<text x="240.7" y="276.6">General tolerances</text>
<text x="308" y="276.6">Doc type</text>
</g>
<g font-size="3.5">
<text x="289.3" y="53">SCALE 1 : 2</text>
<text x="290.9" y="48.8">DETAIL A</text>
<text x="205.5" y="69.6">tab placement depends</text>
<text x="205.5" y="73.8">on thickness of wood</text>
<text x="198.4" y="185.6">L angle supports wood in center</text>
</g>
<g font-size="2.8">
<text x="340.1" y="275.6">Units unless</text>
<text x="359.6" y="275.6">Sheet size</text>
<text x="379.5" y="275.8">Scale</text>
<text x="396.5" y="275.6">Sheet</text>
<text x="342.5" y="279.4">specified</text>
</g>
</svg>
